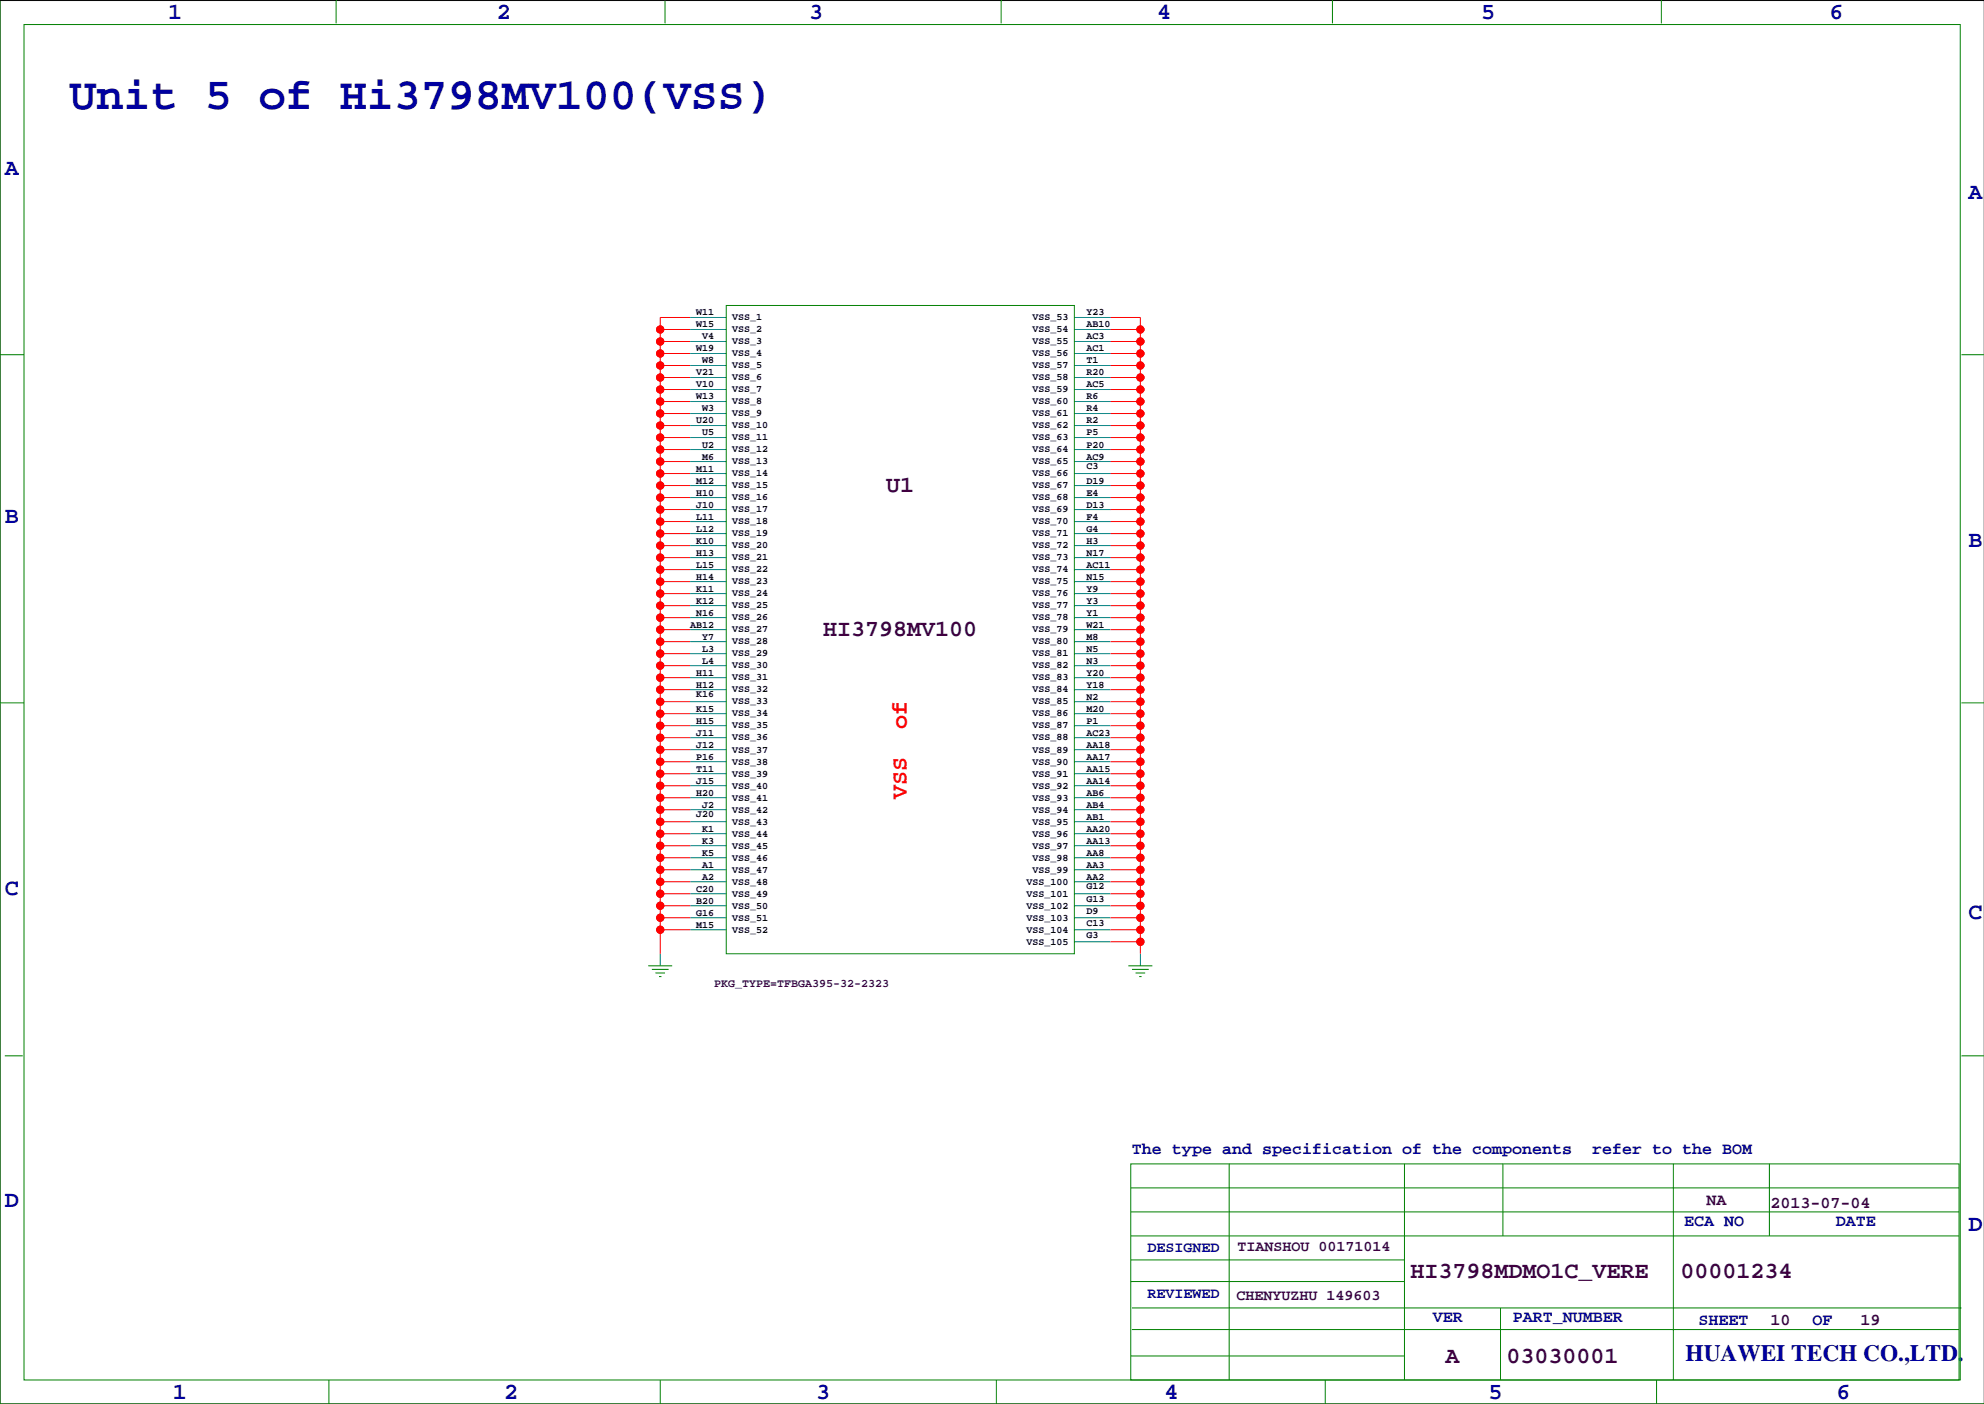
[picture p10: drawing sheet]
<svg xmlns="http://www.w3.org/2000/svg" width="420mm" height="297mm" viewBox="0 0 420 297" stroke-linecap="round" stroke-linejoin="round" font-family="sans-serif">
<path d="M419.9 .1h-419.9v296.9h419.9" fill="none" stroke="#000" stroke-width=".21"/>
<g fill="none" stroke="#008080" stroke-width=".21">
<path d="M146 69.7h7.7M146 72.2h7.7M146 77.3h7.7M146 79.9h7.7M146 67.2h7.7M146 74.8h7.7M227.3 69.7h7.6M227.3 72.2h7.6M227.3 77.3h7.6M227.3 79.9h7.6M227.3 67.2h7.6M227.3 74.8h7.6"/>
<path d="M146 82.4h7.7M146 90h7.7M146 84.9h7.7M146 92.6h7.7M146 95.1h7.7M146 87.5h7.7M146 97.6h7.7M227.3 82.4h7.6M227.3 90h7.6M227.3 84.9h7.6M227.3 92.6h7.6M227.3 95.1h7.6"/>
<path d="M227.3 87.5h7.6M227.3 97.6h7.6M146 107.8h7.7M146 118h7.7M146 115.4h7.7M146 105.3h7.7M146 100.2h7.7M146 110.3h7.7M146 112.9h7.7M146 102.7h7.7M227.3 107.8h7.6M227.3 118h7.6"/>
<path d="M227.3 115.4h7.6M227.3 105.3h7.6M227.3 100.2h7.6M227.3 110.3h7.6M227.3 112.9h7.6M227.3 102.7h7.6M146 135.7h7.7M146 123h7.7M146 138.3h7.7M146 125.6h7.7M146 128.1h7.7M146 120.5h7.7"/>
<path d="M146 130.7h7.7M146 133.2h7.7M227.3 135.7h7.6M227.3 123h7.6M227.3 138.3h7.6M227.3 125.6h7.6M227.3 128.1h7.6M227.3 120.5h7.6M227.3 130.7h7.6M227.3 133.2h7.6M146 143.4h7.7M146 151h7.7"/>
<path d="M146 153.5h7.7M146 156.1h7.7M146 140.8h7.7M146 148.4h7.7M146 158.6h7.7M146 145.9h7.7M227.3 143.4h7.6M227.3 151h7.6M227.3 153.5h7.6M227.3 156.1h7.6M227.3 140.8h7.6M227.3 148.4h7.6"/>
<path d="M227.3 158.6h7.6M227.3 145.9h7.6M146 168.8h7.7M146 163.7h7.7M146 171.3h7.7M146 173.8h7.7M146 166.2h7.7M146 178.9h7.7M146 176.4h7.7M146 161.1h7.7M227.3 168.8h7.6M227.3 163.7h7.6"/>
<path d="M227.3 171.3h7.6M227.3 173.8h7.6M227.3 166.2h7.6M227.3 178.9h7.6M227.3 176.4h7.6M227.3 161.1h7.6M146 186.5h7.7M146 189.1h7.7M146 191.6h7.7M146 181.5h7.7M146 184h7.7M146 194.2h7.7"/>
<path d="M146 196.7h7.7M227.3 199.2h7.6M227.3 186.5h7.6M227.3 189.1h7.6M227.3 191.6h7.6M227.3 181.5h7.6M227.3 184h7.6M227.3 194.2h7.6M227.3 196.7h7.6M139.7 201.8v2.5M241.3 201.8v2.5"/>
</g>
<g fill="none" stroke="#008000" stroke-width=".21">
<path d="M0 -.1v297.1h419.9M71.1 0v4.9M140.7 0v4.9M211.8 0v4.9M281.9 0v4.9M351.5 0v4.9M5.1 5.2h409.7v286.8h-409.7zM0 75h5.1M153.7 64.6h73.6v137.2h-73.6zM415 75h4.9M0 148.7h5.1M415 148.7h4.9"/>
<path d="M137.2 204.3h5M137.9 205.1h3.6M138.7 205.9h2M139.4 206.6h.6M238.8 204.3h5M239.5 205.1h3.6M240.3 205.9h2M241 206.6h.6M1 223.4h3.8M415 223.4h4.9M239.3 246.2h175.2v45.8h-175.2zM239.3 251.3h175.2"/>
<path d="M239.3 256.4h175.2M260.1 246.2v45.8M297.2 246.2v45.8M318 246.2v15.3M354.1 246.2v45.8M374.4 246.2v15.3M239.3 266.6h57.9M239.3 261.5h175.2M239.3 271.1h57.9M239.5 276.7h175.5M317.5 276.7v15.3M69.6 292v5"/>
<path d="M139.7 292v5M210.8 292v5M239.3 286.9h57.9M239.5 281.3h175M280.4 292v5M350.5 292v5M383.5 287.4h.1"/>
</g>
<g fill="none" stroke="#f00" stroke-width=".21">
<path d="M139.7 69.7h6.3M139.7 72.2h6.3M139.7 74.8h6.3M139.7 77.3h6.3M139.7 79.9h6.3M146 67.2h-6.3v134.6M234.9 67.2h6.4v134.6M234.9 69.7h6.4M234.9 72.2h6.4M234.9 74.8h6.4M234.9 77.3h6.4M234.9 79.9h6.4"/>
<path d="M139.7 82.4h6.3M139.7 84.9h6.3M139.7 87.5h6.3M139.7 90h6.3M139.7 92.6h6.3M139.7 95.1h6.3M139.7 97.6h6.3M234.9 82.4h6.4M234.9 84.9h6.4M234.9 87.5h6.4M234.9 90h6.4M234.9 92.6h6.4"/>
<path d="M234.9 95.1h6.4M234.9 97.6h6.4M139.7 100.2h6.3M139.7 102.7h6.3M139.7 105.3h6.3M139.7 107.8h6.3M139.7 110.3h6.3M139.7 112.9h6.3M139.7 115.4h6.3M139.7 118h6.3M234.9 100.2h6.4M234.9 102.7h6.4"/>
<path d="M234.9 105.3h6.4M234.9 107.8h6.4M234.9 110.3h6.4M234.9 112.9h6.4M234.9 115.4h6.4M234.9 118h6.4M139.7 120.5h6.3M139.7 123h6.3M139.7 125.6h6.3M139.7 128.1h6.3M139.7 130.7h6.3M139.7 133.2h6.3"/>
<path d="M139.7 135.7h6.3M139.7 138.3h6.3M234.9 120.5h6.4M234.9 123h6.4M234.9 125.6h6.4M234.9 128.1h6.4M234.9 130.7h6.4M234.9 133.2h6.4M234.9 135.7h6.4M234.9 138.3h6.4M139.7 140.8h6.3M139.7 143.4h6.3"/>
<path d="M139.7 145.9h6.3M139.7 148.4h6.3M139.7 151h6.3M139.7 153.5h6.3M139.7 156.1h6.3M139.7 158.6h6.3M234.9 140.8h6.4M234.9 143.4h6.4M234.9 145.9h6.4M234.9 148.4h6.4M234.9 151h6.4M234.9 153.5h6.4"/>
<path d="M234.9 156.1h6.4M234.9 158.6h6.4M139.7 161.1h6.3M139.7 163.7h6.3M139.7 166.2h6.3M139.7 168.8h6.3M139.7 171.3h6.3M139.7 173.8h6.3M139.7 176.4h6.3M139.7 178.9h6.3M234.9 161.1h6.4M234.9 163.7h6.4"/>
<path d="M234.9 166.2h6.4M234.9 168.8h6.4M234.9 171.3h6.4M234.9 173.8h6.4M234.9 176.4h6.4M234.9 178.9h6.4M139.7 181.5h6.3M139.7 184h6.3M139.7 186.5h6.3M139.7 189.1h6.3M139.7 191.6h6.3M139.7 194.2h6.3"/>
<path d="M139.7 196.7h6.3M234.9 181.5h6.4M234.9 184h6.4M234.9 186.5h6.4M234.9 189.1h6.4M234.9 191.6h6.4M234.9 194.2h6.4M234.9 196.7h6.4M234.9 199.2h6.4"/>
<circle cx="139.7" cy="77.3" r=".76"/>
<circle cx="139.7" cy="72.2" r=".76"/>
<circle cx="139.7" cy="79.9" r=".76"/>
<circle cx="139.7" cy="69.7" r=".76"/>
<circle cx="139.7" cy="74.8" r=".76"/>
<circle cx="241.3" cy="77.3" r=".76"/>
<circle cx="241.3" cy="72.2" r=".76"/>
<circle cx="241.3" cy="79.9" r=".76"/>
<circle cx="241.3" cy="69.7" r=".76"/>
<circle cx="241.3" cy="74.8" r=".76"/>
<circle cx="139.7" cy="90" r=".76"/>
<circle cx="139.7" cy="97.6" r=".76"/>
<circle cx="139.7" cy="84.9" r=".76"/>
<circle cx="139.7" cy="92.6" r=".76"/>
<circle cx="139.7" cy="82.4" r=".76"/>
<circle cx="139.7" cy="95.1" r=".76"/>
<circle cx="139.7" cy="87.5" r=".76"/>
<circle cx="241.3" cy="90" r=".76"/>
<circle cx="241.3" cy="97.6" r=".76"/>
<circle cx="241.3" cy="84.9" r=".76"/>
<circle cx="241.3" cy="92.6" r=".76"/>
<circle cx="241.3" cy="95.1" r=".76"/>
<circle cx="241.3" cy="82.4" r=".76"/>
<circle cx="241.3" cy="87.5" r=".76"/>
<circle cx="139.7" cy="115.4" r=".76"/>
<circle cx="139.7" cy="102.7" r=".76"/>
<circle cx="139.7" cy="118" r=".76"/>
<circle cx="139.7" cy="110.3" r=".76"/>
<circle cx="139.7" cy="105.3" r=".76"/>
<circle cx="139.7" cy="107.8" r=".76"/>
<circle cx="139.7" cy="112.9" r=".76"/>
<circle cx="139.7" cy="100.2" r=".76"/>
<circle cx="241.3" cy="102.7" r=".76"/>
<circle cx="241.3" cy="115.4" r=".76"/>
<circle cx="241.3" cy="118" r=".76"/>
<circle cx="241.3" cy="110.3" r=".76"/>
<circle cx="241.3" cy="105.3" r=".76"/>
<circle cx="241.3" cy="107.8" r=".76"/>
<circle cx="241.3" cy="112.9" r=".76"/>
<circle cx="241.3" cy="100.2" r=".76"/>
<circle cx="139.7" cy="130.7" r=".76"/>
<circle cx="139.7" cy="120.5" r=".76"/>
<circle cx="139.7" cy="133.2" r=".76"/>
<circle cx="139.7" cy="125.6" r=".76"/>
<circle cx="139.7" cy="138.3" r=".76"/>
<circle cx="139.7" cy="128.1" r=".76"/>
<circle cx="139.7" cy="123" r=".76"/>
<circle cx="139.7" cy="135.7" r=".76"/>
<circle cx="241.3" cy="130.7" r=".76"/>
<circle cx="241.3" cy="120.5" r=".76"/>
<circle cx="241.3" cy="133.2" r=".76"/>
<circle cx="241.3" cy="125.6" r=".76"/>
<circle cx="241.3" cy="138.3" r=".76"/>
<circle cx="241.3" cy="128.1" r=".76"/>
<circle cx="241.3" cy="123" r=".76"/>
<circle cx="241.3" cy="135.7" r=".76"/>
<circle cx="139.7" cy="156.1" r=".76"/>
<circle cx="139.7" cy="143.4" r=".76"/>
<circle cx="139.7" cy="145.9" r=".76"/>
<circle cx="139.7" cy="158.6" r=".76"/>
<circle cx="139.7" cy="151" r=".76"/>
<circle cx="139.7" cy="140.8" r=".76"/>
<circle cx="139.7" cy="153.5" r=".76"/>
<circle cx="139.7" cy="148.4" r=".76"/>
<circle cx="241.3" cy="156.1" r=".76"/>
<circle cx="241.3" cy="143.4" r=".76"/>
<circle cx="241.3" cy="158.6" r=".76"/>
<circle cx="241.3" cy="145.9" r=".76"/>
<circle cx="241.3" cy="151" r=".76"/>
<circle cx="241.3" cy="140.8" r=".76"/>
<circle cx="241.3" cy="153.5" r=".76"/>
<circle cx="241.3" cy="148.4" r=".76"/>
<circle cx="139.7" cy="168.8" r=".76"/>
<circle cx="139.7" cy="171.3" r=".76"/>
<circle cx="139.7" cy="163.7" r=".76"/>
<circle cx="139.7" cy="176.4" r=".76"/>
<circle cx="139.7" cy="166.2" r=".76"/>
<circle cx="139.7" cy="178.9" r=".76"/>
<circle cx="139.7" cy="161.1" r=".76"/>
<circle cx="139.7" cy="173.8" r=".76"/>
<circle cx="241.3" cy="168.8" r=".76"/>
<circle cx="241.3" cy="171.3" r=".76"/>
<circle cx="241.3" cy="176.4" r=".76"/>
<circle cx="241.3" cy="163.7" r=".76"/>
<circle cx="241.3" cy="178.9" r=".76"/>
<circle cx="241.3" cy="166.2" r=".76"/>
<circle cx="241.3" cy="161.1" r=".76"/>
<circle cx="241.3" cy="173.8" r=".76"/>
<circle cx="139.7" cy="194.2" r=".76"/>
<circle cx="139.7" cy="181.5" r=".76"/>
<circle cx="139.7" cy="184" r=".76"/>
<circle cx="139.7" cy="196.7" r=".76"/>
<circle cx="139.7" cy="189.1" r=".76"/>
<circle cx="139.7" cy="191.6" r=".76"/>
<circle cx="139.7" cy="186.5" r=".76"/>
<circle cx="241.3" cy="194.2" r=".76"/>
<circle cx="241.3" cy="181.5" r=".76"/>
<circle cx="241.3" cy="196.7" r=".76"/>
<circle cx="241.3" cy="184" r=".76"/>
<circle cx="241.3" cy="189.1" r=".76"/>
<circle cx="241.3" cy="191.6" r=".76"/>
<circle cx="241.3" cy="186.5" r=".76"/>
<circle cx="241.3" cy="199.2" r=".76"/>
</g>
<g fill="#f00" stroke="#f00" stroke-width=".21">
<circle cx="241.3" cy="199.2" r=".76"/>
<circle cx="241.3" cy="196.7" r=".76"/>
<circle cx="241.3" cy="191.6" r=".76"/>
<circle cx="241.3" cy="194.2" r=".76"/>
<circle cx="241.3" cy="189.1" r=".76"/>
<circle cx="241.3" cy="186.5" r=".76"/>
<circle cx="241.3" cy="184" r=".76"/>
<circle cx="241.3" cy="69.7" r=".76"/>
<circle cx="241.3" cy="72.2" r=".76"/>
<circle cx="241.3" cy="74.8" r=".76"/>
<circle cx="241.3" cy="77.3" r=".76"/>
<circle cx="241.3" cy="79.9" r=".76"/>
<circle cx="241.3" cy="82.4" r=".76"/>
<circle cx="241.3" cy="181.5" r=".76"/>
<circle cx="241.3" cy="178.9" r=".76"/>
<circle cx="241.3" cy="176.4" r=".76"/>
<circle cx="241.3" cy="173.8" r=".76"/>
<circle cx="241.3" cy="171.3" r=".76"/>
<circle cx="241.3" cy="168.8" r=".76"/>
<circle cx="241.3" cy="166.2" r=".76"/>
<circle cx="241.3" cy="163.7" r=".76"/>
<circle cx="241.3" cy="161.1" r=".76"/>
<circle cx="241.3" cy="158.6" r=".76"/>
<circle cx="241.3" cy="156.1" r=".76"/>
<circle cx="241.3" cy="153.5" r=".76"/>
<circle cx="241.3" cy="151" r=".76"/>
<circle cx="241.3" cy="148.4" r=".76"/>
<circle cx="241.3" cy="145.9" r=".76"/>
<circle cx="241.3" cy="143.4" r=".76"/>
<circle cx="241.3" cy="140.8" r=".76"/>
<circle cx="241.3" cy="138.3" r=".76"/>
<circle cx="241.3" cy="135.7" r=".76"/>
<circle cx="241.3" cy="133.2" r=".76"/>
<circle cx="241.3" cy="130.7" r=".76"/>
<circle cx="241.3" cy="128.1" r=".76"/>
<circle cx="241.3" cy="125.6" r=".76"/>
<circle cx="241.3" cy="123" r=".76"/>
<circle cx="241.3" cy="120.5" r=".76"/>
<circle cx="241.3" cy="118" r=".76"/>
<circle cx="241.3" cy="115.4" r=".76"/>
<circle cx="241.3" cy="112.9" r=".76"/>
<circle cx="241.3" cy="110.3" r=".76"/>
<circle cx="241.3" cy="107.8" r=".76"/>
<circle cx="241.3" cy="105.3" r=".76"/>
<circle cx="241.3" cy="102.7" r=".76"/>
<circle cx="241.3" cy="100.2" r=".76"/>
<circle cx="241.3" cy="97.6" r=".76"/>
<circle cx="241.3" cy="95.1" r=".76"/>
<circle cx="241.3" cy="92.6" r=".76"/>
<circle cx="241.3" cy="90" r=".76"/>
<circle cx="241.3" cy="87.5" r=".76"/>
<circle cx="241.3" cy="84.9" r=".76"/>
<circle cx="139.7" cy="69.7" r=".76"/>
<circle cx="139.7" cy="72.2" r=".76"/>
<circle cx="139.7" cy="74.8" r=".76"/>
<circle cx="139.7" cy="77.3" r=".76"/>
<circle cx="139.7" cy="79.9" r=".76"/>
<circle cx="139.7" cy="82.4" r=".76"/>
<circle cx="139.7" cy="84.9" r=".76"/>
<circle cx="139.7" cy="87.5" r=".76"/>
<circle cx="139.7" cy="90" r=".76"/>
<circle cx="139.7" cy="92.6" r=".76"/>
<circle cx="139.7" cy="95.1" r=".76"/>
<circle cx="139.7" cy="97.6" r=".76"/>
<circle cx="139.7" cy="100.2" r=".76"/>
<circle cx="139.7" cy="102.7" r=".76"/>
<circle cx="139.7" cy="105.3" r=".76"/>
<circle cx="139.7" cy="107.8" r=".76"/>
<circle cx="139.7" cy="110.3" r=".76"/>
<circle cx="139.7" cy="112.9" r=".76"/>
<circle cx="139.7" cy="115.4" r=".76"/>
<circle cx="139.7" cy="118" r=".76"/>
<circle cx="139.7" cy="120.5" r=".76"/>
<circle cx="139.7" cy="123" r=".76"/>
<circle cx="139.7" cy="125.6" r=".76"/>
<circle cx="139.7" cy="128.1" r=".76"/>
<circle cx="139.7" cy="130.7" r=".76"/>
<circle cx="139.7" cy="133.2" r=".76"/>
<circle cx="139.7" cy="135.7" r=".76"/>
<circle cx="139.7" cy="138.3" r=".76"/>
<circle cx="139.7" cy="140.8" r=".76"/>
<circle cx="139.7" cy="143.4" r=".76"/>
<circle cx="139.7" cy="145.9" r=".76"/>
<circle cx="139.7" cy="148.4" r=".76"/>
<circle cx="139.7" cy="151" r=".76"/>
<circle cx="139.7" cy="153.5" r=".76"/>
<circle cx="139.7" cy="156.1" r=".76"/>
<circle cx="139.7" cy="158.6" r=".76"/>
<circle cx="139.7" cy="161.1" r=".76"/>
<circle cx="139.7" cy="163.7" r=".76"/>
<circle cx="139.7" cy="166.2" r=".76"/>
<circle cx="139.7" cy="168.8" r=".76"/>
<circle cx="139.7" cy="171.3" r=".76"/>
<circle cx="139.7" cy="173.8" r=".76"/>
<circle cx="139.7" cy="176.4" r=".76"/>
<circle cx="139.7" cy="178.9" r=".76"/>
<circle cx="139.7" cy="181.5" r=".76"/>
<circle cx="139.7" cy="184" r=".76"/>
<circle cx="139.7" cy="186.5" r=".76"/>
<circle cx="139.7" cy="189.1" r=".76"/>
<circle cx="139.7" cy="191.6" r=".76"/>
<circle cx="139.7" cy="194.2" r=".76"/>
<circle cx="139.7" cy="196.7" r=".76"/>
</g>
<text font-size="9.5" fill="#0000a0" x="14.7" y="23.1">Unit 5 of Hi3798MV100(VSS)</text>
<g font-size="4.9" fill="#0000a0">
<text x="35.6" y="3.9">1</text>
<text x="105.2" y="3.9">2</text>
<text x="171.2" y="3.9">3</text>
<text x="244.9" y="3.9">4</text>
<text x="313.4" y="3.9">5</text>
<text x="387.1" y="3.9">6</text>
<text x="1" y="36.9">A</text>
<text x="416.6" y="42">A</text>
<text x="1" y="110.6">B</text>
<text x="416.6" y="115.7">B</text>
<text x="1" y="189.3">C</text>
<text x="416.6" y="194.4">C</text>
<text x="1" y="255.4">D</text>
<text x="416.6" y="260.5">D</text>
<text x="356.6" y="288">HUAWEI TECH CO.,LTD.</text>
<text x="36.6" y="296">1</text>
<text x="106.7" y="296">2</text>
<text x="172.7" y="296">3</text>
<text x="246.4" y="296">4</text>
<text x="315" y="296">5</text>
<text x="388.6" y="296">6</text>
</g>
<g font-size="4.9" fill="#400040">
<text x="187.5" y="104.1">U1</text>
<text x="174.2" y="134.6">HI3798MV100</text>
<text x="298.5" y="270.5">HI3798MDMO1C_VERE</text>
<text x="355.6" y="270.5">00001234</text>
<text x="305.9" y="288.3">A</text>
<text x="318.8" y="288.3">03030001</text>
</g>
<g font-size="4.9" fill="#f00">
<text x="191.9" y="154.2" transform="rotate(-90 191.9 154.2)">of</text>
<text x="191.9" y="169" transform="rotate(-90 191.9 169)">VSS</text>
</g>
<g font-size="3.5" fill="#0000a0">
<text x="239.5" y="244.2">The type and specification of the components</text>
<text x="336.9" y="244.2">refer to the BOM</text>
<text x="356.4" y="259.4">ECA NO</text>
<text x="388.5" y="259.4">DATE</text>
<text x="303.1" y="279.7">VER</text>
<text x="320.1" y="279.7">PART_NUMBER</text>
<text x="359.4" y="280.3">SHEET</text>
<text x="383.5" y="280.3">OF</text>
</g>
<g font-size="3.5" fill="#400040">
<text x="361.1" y="254.9">NA</text>
<text x="374.6" y="255.7">2013-07-04</text>
<text x="374.6" y="280.3">10</text>
<text x="393.7" y="280.3">19</text>
</g>
<g font-size="3.2" fill="#0000a0">
<text x="242.8" y="264.9">DESIGNED</text>
<text x="242.8" y="274.5">REVIEWED</text>
</g>
<g font-size="3.2" fill="#400040">
<text x="261.9" y="264.7">TIANSHOU 00171014</text>
<text x="261.6" y="275.1">CHENYUZHU 149603</text>
</g>
<text font-size="2.5" fill="#400040" x="151.1" y="208.9">PKG_TYPE=TFBGA395-32-2323</text>
<g font-size="2.1">
<text x="147.3" y="66.7">W11</text>
<text x="147.3" y="69.3">W15</text>
<text x="148.6" y="71.8">V4</text>
<text x="154.9" y="67.8">VSS_1</text>
<text x="154.9" y="70.3">VSS_2</text>
<text x="218.4" y="70.3">VSS_54</text>
<text x="218.4" y="67.8">VSS_53</text>
<text x="229.9" y="69.3">AB10</text>
<text x="229.9" y="66.7">Y23</text>
<text x="229.9" y="71.8">AC3</text>
<text x="147.3" y="74.4">W19</text>
<text x="148.6" y="76.9">W8</text>
<text x="154.9" y="72.8">VSS_3</text>
<text x="154.9" y="77.9">VSS_5</text>
<text x="154.9" y="75.4">VSS_4</text>
<text x="218.4" y="77.9">VSS_57</text>
<text x="218.4" y="75.4">VSS_56</text>
<text x="218.4" y="72.8">VSS_55</text>
<text x="229.9" y="76.9">T1</text>
<text x="229.9" y="74.4">AC1</text>
<text x="147.3" y="82">V10</text>
<text x="147.3" y="79.4">V21</text>
<text x="154.9" y="83">VSS_7</text>
<text x="154.9" y="80.5">VSS_6</text>
<text x="218.4" y="80.5">VSS_58</text>
<text x="218.4" y="83">VSS_59</text>
<text x="229.9" y="79.4">R20</text>
<text x="229.9" y="82">AC5</text>
<text x="147.3" y="89.6">U20</text>
<text x="147.3" y="84.5">W13</text>
<text x="148.6" y="87.1">W3</text>
<text x="154.9" y="88.1">VSS_9</text>
<text x="154.9" y="85.5">VSS_8</text>
<text x="218.4" y="85.5">VSS_60</text>
<text x="218.4" y="88.1">VSS_61</text>
<text x="229.9" y="89.6">R2</text>
<text x="229.9" y="84.5">R6</text>
<text x="229.9" y="87.1">R4</text>
<text x="148.6" y="94.7">U2</text>
<text x="148.6" y="92.1">U5</text>
<text x="154.9" y="90.6">VSS_10</text>
<text x="154.9" y="95.7">VSS_12</text>
<text x="154.9" y="93.2">VSS_11</text>
<text x="218.4" y="90.6">VSS_62</text>
<text x="218.4" y="93.2">VSS_63</text>
<text x="218.4" y="95.7">VSS_64</text>
<text x="229.9" y="92.1">P5</text>
<text x="229.9" y="94.7">P20</text>
<text x="147.3" y="99.8">M11</text>
<text x="148.6" y="97.2">M6</text>
<text x="154.9" y="100.8">VSS_14</text>
<text x="154.9" y="98.2">VSS_13</text>
<text x="218.4" y="100.8">VSS_66</text>
<text x="218.4" y="98.2">VSS_65</text>
<text x="229.9" y="99.3">C3</text>
<text x="229.9" y="97.2">AC9</text>
<text x="147.3" y="104.8">H10</text>
<text x="147.3" y="102.3">M12</text>
<text x="147.3" y="107.4">J10</text>
<text x="154.9" y="105.9">VSS_16</text>
<text x="154.9" y="103.3">VSS_15</text>
<text x="218.4" y="103.3">VSS_67</text>
<text x="218.4" y="105.9">VSS_68</text>
<text x="229.9" y="107.4">D13</text>
<text x="229.9" y="102.3">D19</text>
<text x="229.9" y="104.8">E4</text>
<text x="147.3" y="109.9">L11</text>
<text x="147.3" y="112.5">L12</text>
<text x="154.9" y="110.9">VSS_18</text>
<text x="154.9" y="113.5">VSS_19</text>
<text x="154.9" y="108.4">VSS_17</text>
<text x="218.4" y="108.4">VSS_69</text>
<text x="218.4" y="110.9">VSS_70</text>
<text x="218.4" y="113.5">VSS_71</text>
<text x="229.9" y="109.9">F4</text>
<text x="229.9" y="112.5">G4</text>
<text x="147.3" y="117.5">H13</text>
<text x="147.3" y="115">K10</text>
<text x="154.9" y="118.6">VSS_21</text>
<text x="154.9" y="116">VSS_20</text>
<text x="218.4" y="116">VSS_72</text>
<text x="218.4" y="118.6">VSS_73</text>
<text x="229.9" y="115">H3</text>
<text x="229.9" y="117.5">N17</text>
<text x="147.3" y="122.6">H14</text>
<text x="147.3" y="125.2">K11</text>
<text x="147.3" y="120.1">L15</text>
<text x="154.9" y="123.6">VSS_23</text>
<text x="154.9" y="121.1">VSS_22</text>
<text x="218.4" y="123.6">VSS_75</text>
<text x="218.4" y="121.1">VSS_74</text>
<text x="229.9" y="122.6">N15</text>
<text x="229.9" y="120.1">AC11</text>
<text x="229.9" y="125.2">Y9</text>
<text x="147.3" y="127.7">K12</text>
<text x="147.3" y="130.2">N16</text>
<text x="154.9" y="126.2">VSS_24</text>
<text x="154.9" y="128.7">VSS_25</text>
<text x="154.9" y="131.3">VSS_26</text>
<text x="218.4" y="131.3">VSS_78</text>
<text x="218.4" y="128.7">VSS_77</text>
<text x="218.4" y="126.2">VSS_76</text>
<text x="229.9" y="130.2">Y1</text>
<text x="229.9" y="127.7">Y3</text>
<text x="146" y="132.8">AB12</text>
<text x="148.6" y="135.3">Y7</text>
<text x="148.6" y="137.9">L3</text>
<text x="154.9" y="136.3">VSS_28</text>
<text x="154.9" y="133.8">VSS_27</text>
<text x="218.4" y="136.3">VSS_80</text>
<text x="218.4" y="133.8">VSS_79</text>
<text x="229.9" y="137.9">N5</text>
<text x="229.9" y="135.3">M8</text>
<text x="229.9" y="132.8">W21</text>
<text x="147.3" y="142.9">H11</text>
<text x="148.6" y="140.4">L4</text>
<text x="154.9" y="138.9">VSS_29</text>
<text x="154.9" y="144">VSS_31</text>
<text x="154.9" y="141.4">VSS_30</text>
<text x="218.4" y="138.9">VSS_81</text>
<text x="218.4" y="141.4">VSS_82</text>
<text x="218.4" y="144">VSS_83</text>
<text x="229.9" y="140.4">N3</text>
<text x="229.9" y="142.9">Y20</text>
<text x="147.3" y="147.5">K16</text>
<text x="147.3" y="145.5">H12</text>
<text x="154.9" y="149">VSS_33</text>
<text x="154.9" y="146.5">VSS_32</text>
<text x="218.4" y="149">VSS_85</text>
<text x="218.4" y="146.5">VSS_84</text>
<text x="229.9" y="148">N2</text>
<text x="229.9" y="145.5">Y18</text>
<text x="147.3" y="150.6">K15</text>
<text x="147.3" y="153.1">H15</text>
<text x="147.3" y="155.6">J11</text>
<text x="154.9" y="151.6">VSS_34</text>
<text x="154.9" y="154.1">VSS_35</text>
<text x="218.4" y="154.1">VSS_87</text>
<text x="218.4" y="151.6">VSS_86</text>
<text x="229.9" y="153.1">P1</text>
<text x="229.9" y="155.6">AC23</text>
<text x="229.9" y="150.6">M20</text>
<text x="147.3" y="158.2">J12</text>
<text x="147.3" y="160.7">P16</text>
<text x="154.9" y="156.7">VSS_36</text>
<text x="154.9" y="159.2">VSS_37</text>
<text x="154.9" y="161.7">VSS_38</text>
<text x="218.4" y="156.7">VSS_88</text>
<text x="218.4" y="159.2">VSS_89</text>
<text x="218.4" y="161.7">VSS_90</text>
<text x="229.9" y="158.2">AA18</text>
<text x="229.9" y="160.7">AA17</text>
<text x="147.3" y="165.8">J15</text>
<text x="147.3" y="163.3">T11</text>
<text x="154.9" y="166.8">VSS_40</text>
<text x="154.9" y="164.3">VSS_39</text>
<text x="218.4" y="164.3">VSS_91</text>
<text x="218.4" y="166.8">VSS_92</text>
<text x="229.9" y="163.3">AA15</text>
<text x="229.9" y="165.8">AA14</text>
<text x="147.3" y="168.3">H20</text>
<text x="147.3" y="172.9">J20</text>
<text x="148.6" y="170.9">J2</text>
<text x="154.9" y="169.4">VSS_41</text>
<text x="154.9" y="171.9">VSS_42</text>
<text x="218.4" y="169.4">VSS_93</text>
<text x="218.4" y="171.9">VSS_94</text>
<text x="229.9" y="168.3">AB6</text>
<text x="229.9" y="170.9">AB4</text>
<text x="229.9" y="173.4">AB1</text>
<text x="148.6" y="178.5">K3</text>
<text x="148.6" y="176">K1</text>
<text x="154.9" y="174.4">VSS_43</text>
<text x="154.9" y="179.5">VSS_45</text>
<text x="154.9" y="177">VSS_44</text>
<text x="218.4" y="174.4">VSS_95</text>
<text x="218.4" y="179.5">VSS_97</text>
<text x="218.4" y="177">VSS_96</text>
<text x="229.9" y="178.5">AA13</text>
<text x="229.9" y="176">AA20</text>
<text x="148.6" y="181">K5</text>
<text x="148.6" y="183.6">A1</text>
<text x="154.9" y="182.1">VSS_46</text>
<text x="154.9" y="184.6">VSS_47</text>
<text x="218.4" y="182.1">VSS_98</text>
<text x="218.4" y="184.6">VSS_99</text>
<text x="229.9" y="181">AA8</text>
<text x="229.9" y="183.6">AA3</text>
<text x="147.3" y="188.7">C20</text>
<text x="147.3" y="191.2">B20</text>
<text x="148.6" y="186.1">A2</text>
<text x="154.9" y="187.1">VSS_48</text>
<text x="154.9" y="189.7">VSS_49</text>
<text x="217.2" y="187.1">VSS_100</text>
<text x="217.2" y="189.7">VSS_101</text>
<text x="229.9" y="186.1">AA2</text>
<text x="229.9" y="188.2">G12</text>
<text x="229.9" y="190.7">G13</text>
<text x="147.3" y="193.7">G16</text>
<text x="147.3" y="196.3">M15</text>
<text x="154.9" y="192.2">VSS_50</text>
<text x="154.9" y="194.8">VSS_51</text>
<text x="154.9" y="197.3">VSS_52</text>
<text x="217.2" y="192.2">VSS_102</text>
<text x="217.2" y="194.8">VSS_103</text>
<text x="217.2" y="197.3">VSS_104</text>
<text x="229.9" y="193.3">D9</text>
<text x="229.9" y="195.8">C13</text>
<text x="217.2" y="199.8">VSS_105</text>
<text x="229.9" y="198.3">G3</text>
</g>
</svg>
